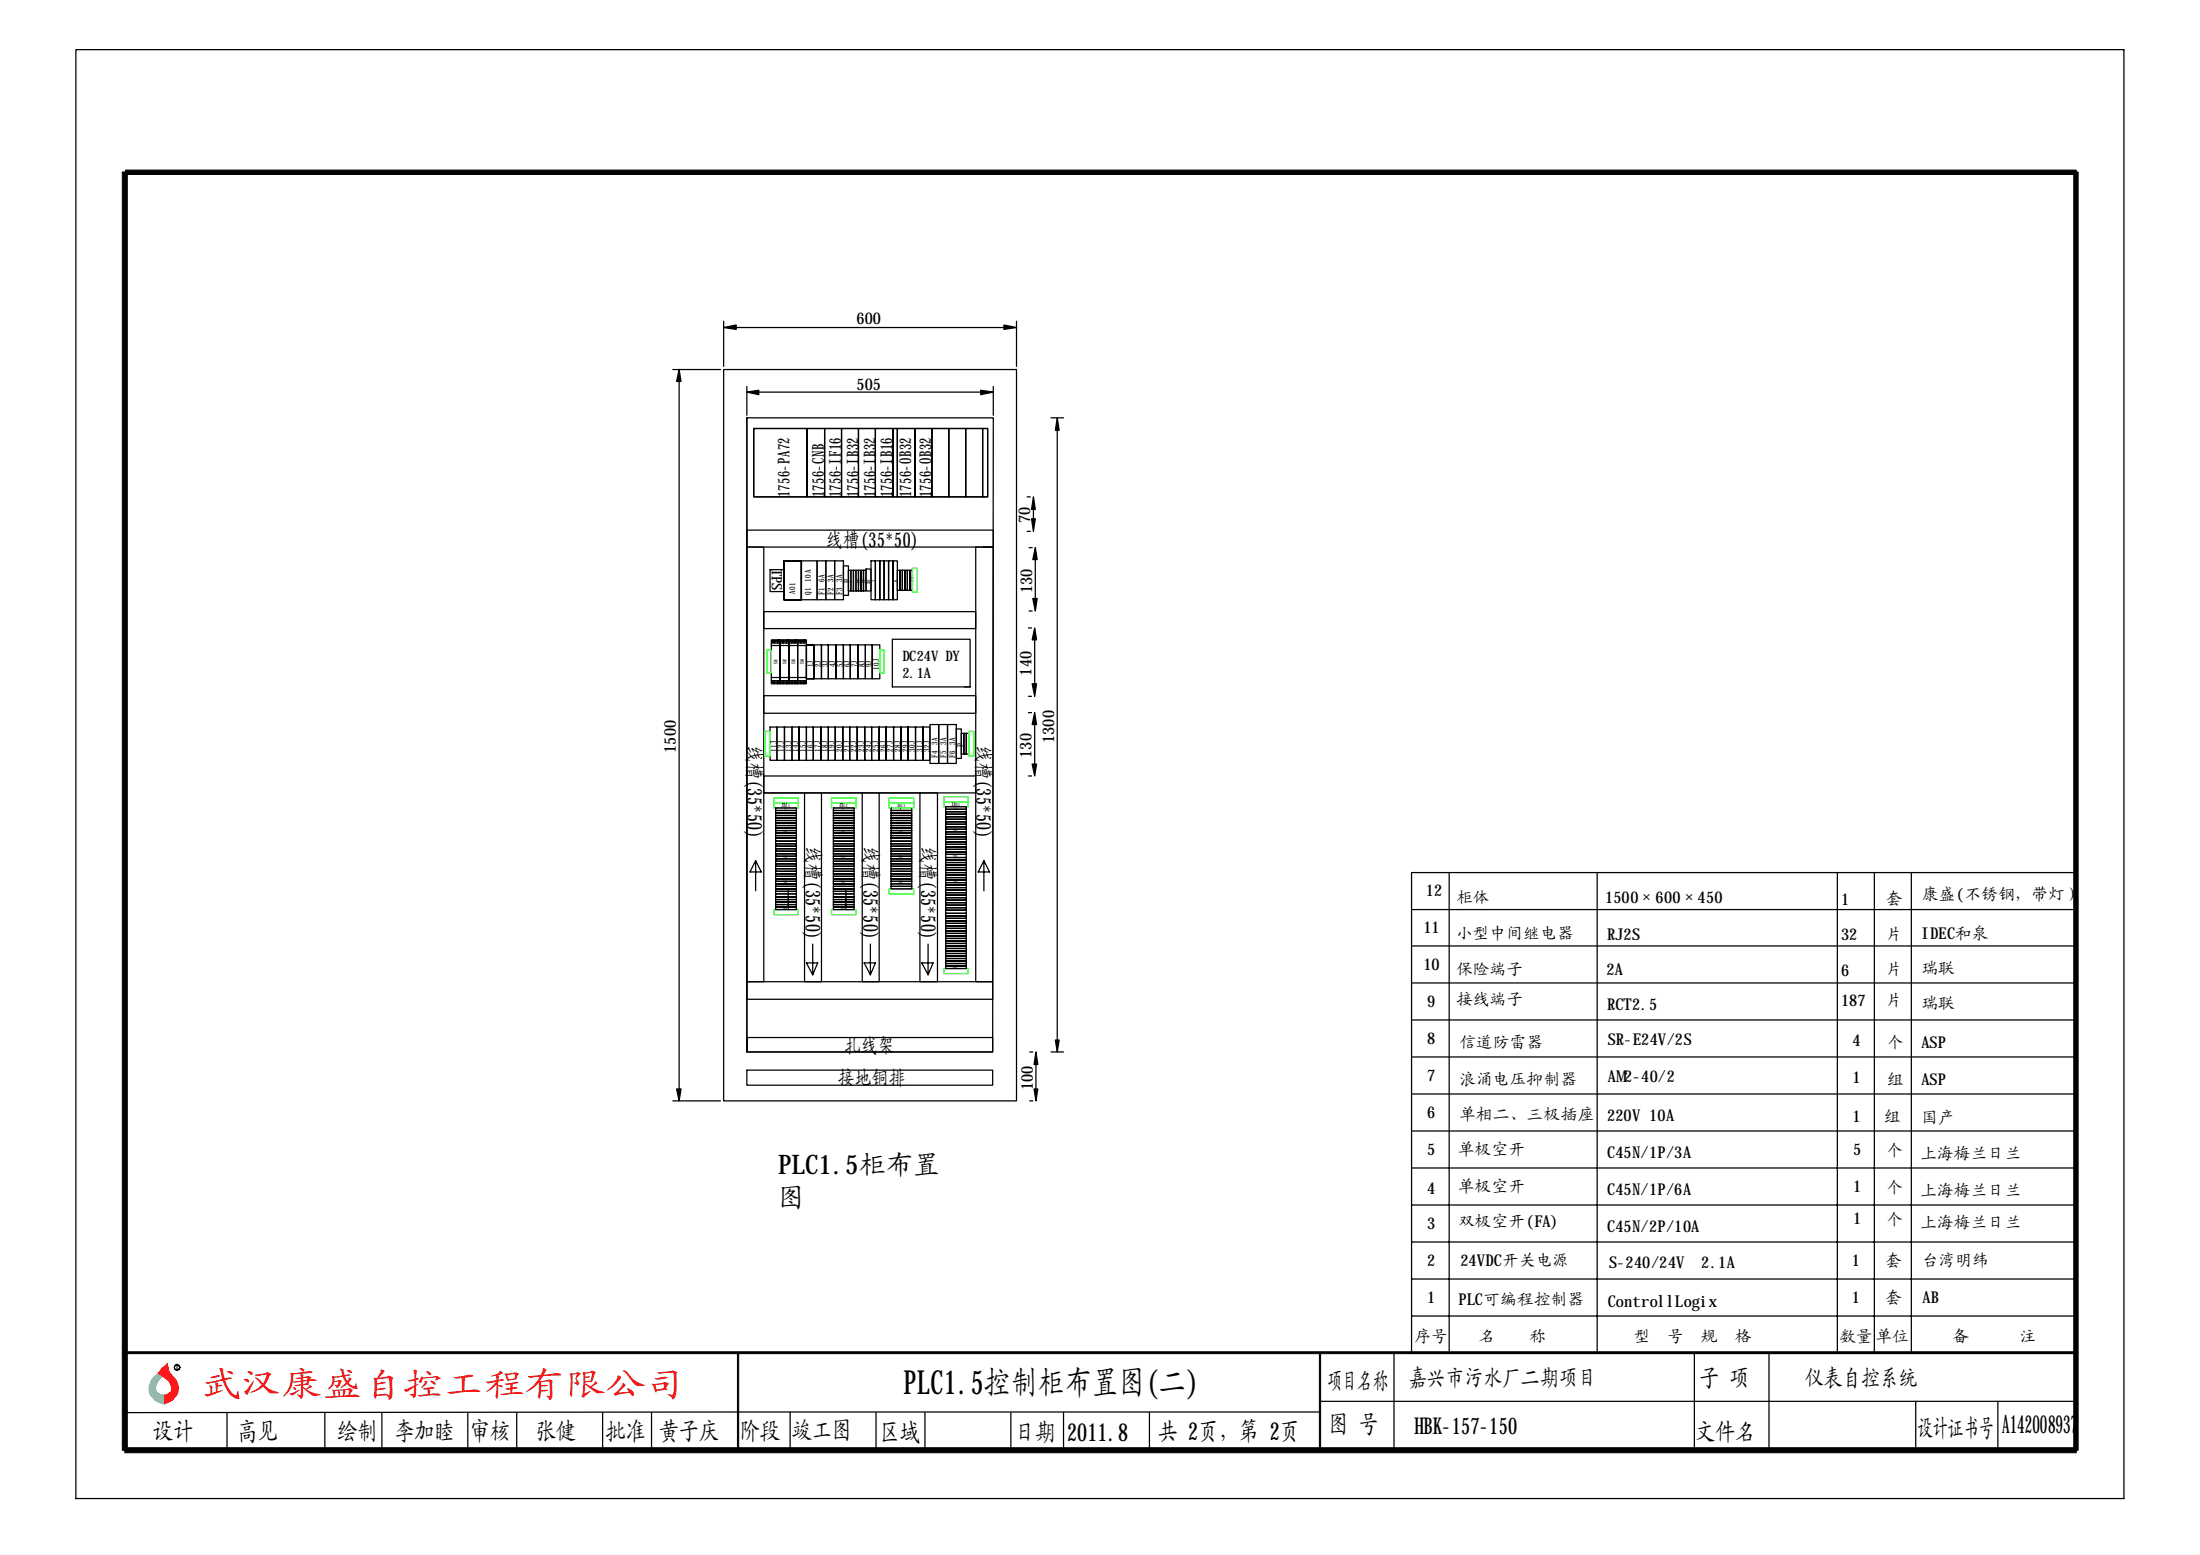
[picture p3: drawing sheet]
<svg xmlns="http://www.w3.org/2000/svg" width="297mm" height="210mm" viewBox="0 0 297 210" stroke-linecap="round" stroke-linejoin="round" font-family="sans-serif">
<g fill="none" stroke="#000" stroke-width=".17">
<path d="M10.2 6.7h276.6v195.6h-276.6zM90.8 49.9h6.5M91.7 51.5v95.5M97.7 49.9h39.5v98.7h-39.5zM97.7 43.4v6.1M99.4 44.2h36.2M100.8 56.4h33.3l-.1 85.6h-33.2zM100.8 52.2v3.9M100.8 56.4v85.6M101.8 57.8h31.5v9.3h-31.5zM101.8 57.8h7.2v9.3h-7.2zM102.4 52.9h30"/>
<path d="M109 57.8h2.3v9.3h-2.3zM111.3 57.8h2.3v9.3h-2.3zM113.6 57.8h2.3v9.3h-2.3zM115.9 57.8h2.3v9.3h-2.3zM118.2 57.8h2.4v9.3h-2.4zM120.6 57.8h.6v9.3h-.6zM121.2 57.8h2.3v9.3h-2.3zM123.5 57.8h2.3v9.3h-2.3zM125.8 57.8h2.3v9.3h-2.3zM128.1 57.8h2.3v9.3h-2.3zM130.4 57.8h2.3v9.3h-2.3zM132.7 57.8h.6v9.3h-.6z"/>
<path d="M134.1 52.2v3.9M137.2 43.4v6.1M141.9 56.4h1.7M142.7 58.1v82.3M100.8 71.6h33.3v2.2h-33.3zM100.8 73.8h2.3v58.7h-2.3zM104 76.9h1.8v3h-1.8zM105.8 75.7h2.4v5.3h-2.4v-5.3h2.4v5.3h-2.4v-5.3h2.4v5.3h-2.4zM108.2 75.7h2.1v5.3h-2.1zM110.3 75.7h1.2v5.3h-1.2zM111.5 75.7h1.2v5.3h-1.2zM112.7 75.7h1.2v5.3h-1.2z"/>
<path d="M113.9 76.4h.7v4h-.7zM114.6 77h.3v2.8h-.3zM114.9 77h.3v2.8h-.3zM115.2 77h.4v2.8h-.4zM115.6 77h.3v2.8h-.3zM115.9 77h.3v2.8h-.3zM116.2 77h.4v2.8h-.4zM116.6 77h.3v2.8h-.3zM116.9 76.8h.7v3h-.7zM117.6 75.7h.6v5.3h-.6zM118.2 75.7h.6v5.3h-.6zM118.8 75.7h.6v5.3h-.6z"/>
<path d="M119.4 75.7h.6v5.3h-.6zM120 75.7h.6v5.3h-.6zM120.6 75.7h.6v5.3h-.6zM121.2 77h.3v2.7h-.3zM121.5 77h.3v2.7h-.3zM121.8 77h.4v2.7h-.4zM122.2 77h.3v2.7h-.3zM122.5 77h.4v2.7h-.4zM122.9 77h.3v2.7h-.3zM131.7 73.8h2.4l-.1 58.7h-2.3zM132.8 73.8h1.3M138.7 67.1h.4"/>
<path d="M138.7 71.7h.4M138.9 73.9h.5M139.5 68.8v1.2M139.8 75.5v5.3M103.1 82.6h28.6v2.3h-28.6zM103.1 93.9h28.6v2.4h-28.6zM104 98.1h.9v4.5h-.9zM104.1 86.4h.5v.4v-.4h.4v.4v-.4h.3v5.9h-.3v-.4v.4h-.4v-.4v.4h-.5zM104.1 86.8h4.8M104.1 91.5h4.8M104.1 87.1h4.8M104.1 91.9h4.8"/>
<path d="M104.3 92l.1 .1zM104.3 86.5h.1v.1h-.1zM104.7 92l.1 .1zM104.7 86.5h.1v.1h-.1zM104.9 98.1h1v4.5h-1zM105.1 92h.1v.1h-.1zM105.1 86.5h.1v.1h-.1zM105.3 86.4h.4v.4v-.4h.5v.4v-.4h.3v5.9h-.3v-.4v.4h-.5v-.4v.4h-.4zM105.5 92l.1 .1zM105.5 86.5h.1v.1h-.1zM105.9 92l.1 .1zM105.9 86.5h.1v.1h-.1z"/>
<path d="M105.9 98.1h1v4.5h-1zM106.3 92h.1v.1h-.1zM106.3 86.5h.1v.1h-.1zM106.5 86.4h.4v.4v-.4h.5v.4v-.4h.3v5.9h-.3v-.4v.4h-.5v-.4v.4h-.4zM106.7 92l.1 .1zM106.7 86.5h.1v.1h-.1zM106.9 98.1h1v4.5h-1zM107.1 92l.1 .1zM107.1 86.5h.1v.1h-.1zM107.4 92h.2v.1h-.2zM107.4 86.5h.2v.1h-.2zM107.7 86.4h.4v.4v-.4h.4v.4v-.4h.4v5.9h-.4v-.4v.4h-.4v-.4v.4h-.4z"/>
<path d="M107.9 98.1h1v4.5h-1zM107.9 92v.1zM107.9 86.5v.1zM108.3 92l.1 .1zM108.3 86.5h.1v.1h-.1zM108.6 92h.2v.1h-.2zM108.6 86.5h.2v.1h-.2zM108.9 98.1h.9v4.5h-.9zM108.9 87.1h1v4.5h-1v-4.5h1v4.5h-1zM109.8 98.1h1v4.5h-1zM109.9 87.1h1v4.5h-1zM110.8 98.1h1v4.5h-1z"/>
<path d="M110.9 87.1h.9v4.5h-.9zM111.8 98.1h1v4.5h-1zM111.8 87.1h1.1v4.5h-1.1zM112.8 98.1h1v4.5h-1zM112.9 87.1h1v4.5h-1zM113.8 98.1h.9v4.5h-.9zM113.9 87.1h.9v4.5h-.9zM114.7 98.1h1v4.5h-1zM114.8 87.1h1v4.5h-1zM115.7 98.1h1.1v4.5h-1.1zM115.8 87.1h1v4.5h-1zM116.8 98.1h.9v4.5h-.9z"/>
<path d="M116.8 87.1h1v4.5h-1zM117.7 98.1h1v4.5h-1zM117.8 87.1h1v4.5h-1zM118.7 98.1h.9v4.5h-.9zM119.6 98.1h1v4.5h-1zM120.5 86.3h10.5v6.4h-10.5zM120.6 98.1h1.1v4.5h-1.1zM121.7 98.1h.9v4.5h-.9zM122.6 98.1h1v4.5h-1zM123.6 98.1h1v4.5h-1zM124.6 98.1h1v4.5h-1zM125.6 97.8h1.1v5.3h-1.1z"/>
<path d="M126.7 97.8h1.2v5.3h-1.2zM127.9 97.8h1.2v5.3h-1.2zM129.1 98.4h.7v4h-.7zM129.8 99h.3v2.8h-.3zM130.1 99h.4v2.8h-.4zM130.2 92.7h.9M130.5 99h.3v2.8h-.3zM138.9 96.2h.4M138.9 84.8h.4M138.9 94h.4M138.9 82.5h.5M139.7 86.4v5.9"/>
<path d="M139.7 97.8v5.3M102 116.2l.8 1.5h-1.5zM102 116.2v4M103.1 104.7h28.6v2.3h-28.6zM103.1 107h5.5M104.7 109.1h2.8v.3h-2.8zM104.7 109.4h2.8v.3h-2.8zM104.7 109.7h2.8v.4h-2.8zM104.7 110.1h2.8v.3h-2.8zM104.7 110.4h2.8v.4h-2.8zM104.7 110.8h2.8v.3h-2.8zM104.7 111.1h2.8v.3h-2.8z"/>
<path d="M104.7 111.4h2.8v.4h-2.8zM104.7 111.8h2.8v.3h-2.8zM104.7 112.1h2.8v.4h-2.8zM104.7 112.5h2.8v.3h-2.8zM104.7 112.8h2.8v.3h-2.8zM104.7 113.1h2.8v.5h-2.8zM104.7 113.6h2.8v.3h-2.8zM104.7 113.9h2.8v.3h-2.8zM104.7 114.2h2.8v.4h-2.8zM104.7 114.6h2.8v.3h-2.8zM104.7 114.9h2.8v.3h-2.8zM104.7 115.2h2.8v.4h-2.8z"/>
<path d="M104.7 115.6h2.8v.3h-2.8zM104.7 115.9h2.8v.4h-2.8zM104.7 116.3h2.8v.3h-2.8zM104.7 116.6h2.8v.3h-2.8zM104.7 116.9h2.8v.4h-2.8zM104.7 117.3h2.8v.3h-2.8zM104.7 117.6h2.8v.4h-2.8zM104.7 118h2.8v.3h-2.8zM104.7 118.3h2.8v.3h-2.8zM104.7 118.6h2.8v.4h-2.8zM104.7 119h2.8v.3h-2.8zM104.7 119.3h2.8v.3h-2.8z"/>
<path d="M104.7 119.6h2.8v.4h-2.8zM104.7 120h2.8v.3h-2.8zM108.6 107h2.3v25.5h-2.3zM110.9 107h5.5M112.5 109.1h2.8v.3h-2.8zM112.5 109.4h2.8v.3h-2.8zM112.5 109.7h2.8v.4h-2.8zM112.5 110.1h2.8v.3h-2.8zM112.5 110.4h2.8v.4h-2.8zM112.5 110.8h2.8v.3h-2.8zM112.5 111.1h2.8v.3h-2.8zM112.5 111.4h2.8v.4h-2.8z"/>
<path d="M112.5 111.8h2.8v.3h-2.8zM112.5 112.1h2.8v.4h-2.8zM112.5 112.5h2.8v.3h-2.8zM112.5 112.8h2.8v.3h-2.8zM112.5 113.1h2.8v.5h-2.8zM112.5 113.6h2.8v.3h-2.8zM112.5 113.9h2.8v.3h-2.8zM112.5 114.2h2.8v.4h-2.8zM112.5 114.6h2.8v.3h-2.8zM112.5 114.9h2.8v.3h-2.8zM112.5 115.2h2.8v.4h-2.8zM112.5 115.6h2.8v.3h-2.8z"/>
<path d="M112.5 115.9h2.8v.4h-2.8zM112.5 116.3h2.8v.3h-2.8zM112.5 116.6h2.8v.3h-2.8zM112.5 116.9h2.8v.4h-2.8zM112.5 117.3h2.8v.3h-2.8zM112.5 117.6h2.8v.4h-2.8zM112.5 118h2.8v.3h-2.8zM112.5 118.3h2.8v.3h-2.8zM112.5 118.6h2.8v.4h-2.8zM112.5 119h2.8v.3h-2.8zM112.5 119.3h2.8v.3h-2.8zM112.5 119.6h2.8v.4h-2.8z"/>
<path d="M112.5 120h2.8v.3h-2.8zM116.4 107h2.3v25.5h-2.3zM118.7 107h5.5M120.3 109.1h2.8v.3h-2.8zM120.3 109.4h2.8v.3h-2.8zM120.3 109.7h2.8v.4h-2.8zM120.3 110.1h2.8v.3h-2.8zM120.3 110.4h2.8v.4h-2.8zM120.3 110.8h2.8v.3h-2.8zM120.3 111.1h2.8v.3h-2.8zM120.3 111.4h2.8v.4h-2.8zM120.3 111.8h2.8v.3h-2.8z"/>
<path d="M120.3 112.1h2.8v.4h-2.8zM120.3 112.5h2.8v.3h-2.8zM120.3 112.8h2.8v.3h-2.8zM120.3 113.1h2.8v.5h-2.8zM120.3 113.6h2.8v.3h-2.8zM120.3 113.9h2.8v.3h-2.8zM120.3 114.2h2.8v.4h-2.8zM120.3 114.6h2.8v.3h-2.8zM120.3 114.9h2.8v.3h-2.8zM120.3 115.2h2.8v.4h-2.8zM120.3 115.6h2.8v.3h-2.8zM120.3 115.9h2.8v.4h-2.8z"/>
<path d="M120.3 116.3h2.8v.3h-2.8zM120.3 116.6h2.8v.3h-2.8zM120.3 116.9h2.8v.4h-2.8zM120.3 117.3h2.8v.3h-2.8zM120.3 117.6h2.8v.4h-2.8zM120.3 118h2.8v.3h-2.8zM120.3 118.3h2.8v.3h-2.8zM120.3 118.6h2.8v.4h-2.8zM120.3 119h2.8v.3h-2.8zM120.3 119.3h2.8v.3h-2.8zM120.3 119.6h2.8v.4h-2.8zM124.2 107h2.4v25.5h-2.4z"/>
<path d="M127.7 108.9h2.8v.3h-2.8zM127.7 109.2h2.8v.4h-2.8zM127.7 109.6h2.8v.3h-2.8zM127.7 109.9h2.8v.4h-2.8zM127.7 110.3h2.8v.3h-2.8zM127.7 110.6h2.8v.3h-2.8zM127.7 110.9h2.8v.4h-2.8zM127.7 111.3h2.8v.3h-2.8zM127.7 111.6h2.8v.3h-2.8zM127.7 111.9h2.8v.4h-2.8zM127.7 112.3h2.8v.3h-2.8zM127.7 112.6h2.8v.4h-2.8z"/>
<path d="M127.7 113h2.8v.3h-2.8zM127.7 113.3h2.8v.3h-2.8zM127.7 113.6h2.8v.4h-2.8zM127.7 114h2.8v.3h-2.8zM127.7 114.3h2.8v.4h-2.8zM127.7 114.7h2.8v.3h-2.8zM127.7 115h2.8v.3h-2.8zM127.7 115.3h2.8v.5h-2.8zM127.7 115.8h2.8v.3h-2.8zM127.7 116.1h2.8v.3h-2.8zM127.7 116.4h2.8v.4h-2.8zM127.7 116.8h2.8v.3h-2.8z"/>
<path d="M127.7 117.1h2.8v.3h-2.8zM127.7 117.4h2.8v.4h-2.8zM127.7 117.8h2.8v.3h-2.8zM127.7 118.1h2.8v.4h-2.8zM127.7 118.5h2.8v.3h-2.8zM127.7 118.8h2.8v.3h-2.8zM127.7 119.1h2.8v.4h-2.8zM127.7 119.5h2.8v.3h-2.8zM127.7 119.8h2.8v.4h-2.8zM132.8 116.2l.8 1.5h-1.5zM132.8 116.2v4M138.9 104.7h.4"/>
<path d="M195.7 117.8v64.8M215.6 117.8v64.8M248.1 117.8v64.8M253.1 117.8v64.8M258.1 117.8v64.8M280.3 117.8h-89.7v64.8h89.7M100.8 132.5h33.2v2.4h-33.2zM104.7 120.3h2.8v.4h-2.8zM104.7 120.7h2.8v.4h-2.8zM104.7 121.1h2.8v.3h-2.8zM104.7 121.4h2.8v.4h-2.8zM104.7 121.8h2.8v.3h-2.8z"/>
<path d="M104.7 122.1h2.8v.3h-2.8zM104.7 122.4h2.8v.4h-2.8zM106.4 120.2v2.4M108.9 130h1.5l-.7 1.6zM109.7 127.4v4.2M112.5 120.3h2.8v.4h-2.8zM112.5 120.7h2.8v.4h-2.8zM112.5 121.1h2.8v.3h-2.8zM112.5 121.4h2.8v.4h-2.8zM112.5 121.8h2.8v.3h-2.8zM112.5 122.1h2.8v.3h-2.8zM112.5 122.4h2.8v.4h-2.8z"/>
<path d="M114.2 120.2v2.4M116.7 130h1.5l-.7 1.6zM117.5 127.4v4.2M124.5 130h1.5l-.7 1.6zM125.3 127.4v4.2M127.7 120.2h2.8v.3h-2.8zM127.7 120.5h2.8v.3h-2.8zM127.7 120.8h2.8v.4h-2.8zM127.7 121.2h2.8v.3h-2.8zM127.7 121.5h2.8v.3h-2.8zM127.7 121.8h2.8v.4h-2.8zM127.7 122.2h2.8v.3h-2.8z"/>
<path d="M127.7 122.5h2.8v.4h-2.8zM127.7 122.9h2.8v.4h-2.8zM127.7 123.3h2.8v.3h-2.8zM127.7 123.6h2.8v.4h-2.8zM127.7 124h2.8v.3h-2.8zM127.7 124.3h2.8v.3h-2.8zM127.7 124.6h2.8v.4h-2.8zM127.7 125h2.8v.3h-2.8zM127.7 125.3h2.8v.4h-2.8zM127.7 125.7h2.8v.3h-2.8zM127.7 126h2.8v.3h-2.8zM127.7 126.3h2.8v.4h-2.8z"/>
<path d="M127.7 126.7h2.8v.3h-2.8zM127.7 127h2.8v.4h-2.8zM127.7 127.4h2.8v.3h-2.8zM127.7 127.7h2.8v.3h-2.8zM127.7 128h2.8v.4h-2.8zM127.7 128.4h2.8v.3h-2.8zM127.7 128.7h2.8v.3h-2.8zM127.7 129h2.8v.4h-2.8zM127.7 129.4h2.8v.3h-2.8zM127.7 129.7h2.8v.4h-2.8zM127.7 130.1h2.8v.3h-2.8zM127.7 130.4h2.8v.3h-2.8z"/>
<path d="M190.6 122.8h89.7M190.6 127.7h89.7M190.6 132.7h89.7M190.6 137.7h89.7M90.8 148.6h6.5M100.8 144.5h33.2v2h-33.2zM100.8 140.1h33.2v1.9h-33.2zM139 148.6h.4M139 142h.4M139.9 143.7v3.3M141.9 142h1.7M190.6 157.7h89.7"/>
<path d="M190.6 142.7h89.7M190.6 147.7h89.7M190.6 152.7h89.7M190.6 162.7h89.7M190.6 167.7h89.7M190.6 172.6h89.7M190.6 177.6h89.7M23.6 184.3l.3-.1 .4 .4-.2 .2-.2 .1-.3-.1-.1-.2zM30.6 190.7v5.1M43.9 190.7v5.1M51.6 190.7v5.1M63.2 190.7v5.1"/>
<path d="M69.8 190.7v5.1M81.4 190.7v5.1M88 190.7v5.1M106.7 190.6v5.2M118.3 190.7v5.1M124.9 190.7v5.1M136.5 190.7v5.1M143.6 190.7v5.1M155.2 190.7v5.1M178.2 190.6l-161.2 .1M178.3 189.2h102.1M188.2 182.6v13.2"/>
<path d="M228.8 182.6v13.2M238.8 182.6v13.2M258.7 189.2v6.6M269.7 189.2v6.6"/>
</g>
<g fill="#000" stroke="#000" stroke-width=".14">
<path d="M23.6 184.3l-.1 .3zM23.5 184.6l.1 .2z"/>
<path d="M16.9 23h263.4v.6h-263.4z" fill-rule="evenodd"/>
<path d="M16.5 23.2h.7v172.6h-.7z" fill-rule="evenodd"/>
<path d="M16.8 195.4h263.5v.7h-263.5z" fill-rule="evenodd"/>
<path d="M17 182.5h263.4v.2h-263.4z" fill-rule="evenodd"/>
<path d="M23.6 184.3l.3-.1z" fill-rule="evenodd"/>
<path d="M23.9 184.2l.3 .1-.3-.1z" fill-rule="evenodd"/>
<path d="M23.6 184.8l.3 .1v.1z" fill-rule="evenodd"/>
<path d="M24.1 184.3h.1l.1 .3z" fill-rule="evenodd"/>
<path d="M23.9 184.9l.3-.1-.3 .2z" fill-rule="evenodd"/>
<path d="M24.3 184.6l-.1 .2h-.1z" fill-rule="evenodd"/>
<path d="M99.6 182.6h.1v13.2h-.1z" fill-rule="evenodd"/>
<path d="M178.1 182.6h.2v13.2h-.2z" fill-rule="evenodd"/>
<path d="M280 23.2h.6v172.6h-.6z" fill-rule="evenodd"/>
</g>
<path d="M21.9 184.7l.7-.6a2.37 2.37 0 0 0 .3 1.3 2.19 2.19 0 0 1 1.1 2.3 2.19 2.19 0 0 1-1.8 1.8v-1.2l.4-.1a.86 .86 0 0 0 .4-1.4 4.4 4.4 0 0 0-1.7-1.5z" fill-rule="evenodd" fill="#f00" stroke="#f00" stroke-width=".17"/>
<path d="M20.8 185.9l.5-.4 .5 .4a1.75 1.75 0 0 0-.7 2l.2 .2a.6 .6 0 0 0 .7 .2v1.2a2.25 2.25 0 0 1-1.8-1.9 2.7 2.7 0 0 1 .6-1.7z" fill-rule="evenodd" fill="#00bfff" stroke="#00bfff" stroke-width=".17"/>
<g fill="#000" stroke="#000" stroke-width=".17">
<path d="M91.7 49.9l.2 1.6h-.5z" fill-rule="evenodd"/>
<path d="M97.7 44.2l1.7-.3v.6z" fill-rule="evenodd"/>
<path d="M100.8 52.9l1.6-.2v.6z" fill-rule="evenodd"/>
<path d="M132.4 52.7l1.7 .2-1.7 .4z" fill-rule="evenodd"/>
<path d="M135.6 43.9l1.6 .3-1.6 .3z" fill-rule="evenodd"/>
<path d="M142.7 56.4l.3 1.7h-.5z" fill-rule="evenodd"/>
<path d="M139.5 67.1l.3 1.7h-.5z" fill-rule="evenodd"/>
<path d="M139.3 70h.5l-.3 1.7z" fill-rule="evenodd"/>
<path d="M139.8 73.9l.2 1.6h-.6z" fill-rule="evenodd"/>
<path d="M139.7 96.2l.3 1.6h-.6z" fill-rule="evenodd"/>
<path d="M139.7 84.8l.3 1.6h-.6z" fill-rule="evenodd"/>
<path d="M139.4 92.3h.6l-.3 1.7z" fill-rule="evenodd"/>
<path d="M139.4 80.8h.6l-.2 1.7z" fill-rule="evenodd"/>
<path d="M139.4 103.1h.6l-.3 1.6z" fill-rule="evenodd"/>
<path d="M91.4 147h.5l-.2 1.6z" fill-rule="evenodd"/>
<path d="M139.9 142l.2 1.7h-.5z" fill-rule="evenodd"/>
<path d="M139.6 147h.5l-.2 1.6z" fill-rule="evenodd"/>
<path d="M142.5 140.4h.5l-.3 1.6z" fill-rule="evenodd"/>
</g>
<g fill="none" stroke="#0f0" stroke-width=".17">
<path d="M123.2 76.7h.7v3.2h-.7zM103.3 98.7h.7v3.3h-.7zM103.5 87.7h.6v3.2h-.6zM118.8 87.7h.6v3.2h-.6zM130.8 98.7h.7v3.3h-.7zM104.5 107.7h3.3v.7h-3.3zM104.5 108.4h3.3v.7h-3.3zM112.3 107.7h3.3v.7h-3.3zM112.3 108.4h3.3v.7h-3.3zM120.1 108.4h3.3v.7h-3.3zM120.1 107.7h3.3v.7h-3.3zM120.1 120h3.3v.7h-3.3z"/>
<path d="M127.4 107.5h3.3v.7h-3.3zM127.4 108.2h3.3v.7h-3.3zM104.5 122.8h3.3v.7h-3.3zM112.3 122.8h3.3v.7h-3.3zM127.4 130.7h3.3v.7h-3.3z"/>
</g>
<text font-size="4.5" fill="#f00" x="27.3" y="188.4">武汉康盛自控工程有限公司</text>
<text font-size="4.5" x="122" y="188.2">PLC1.5控制柜布置图(二)</text>
<g font-size="3.6">
<text x="105.1" y="158.5">PLC1.5柜布置</text>
<text x="105.1" y="162.9">图</text>
</g>
<g font-size="3.4">
<text x="179.2" y="187.6">项目名称</text>
<text x="229.4" y="187.2">子 项</text>
<text x="20.7" y="194.4">设计</text>
<text x="32.1" y="194.4">高见</text>
<text x="45.6" y="194.3">绘制</text>
<text x="53.3" y="194.3">李加睦</text>
<text x="63.5" y="194.4">审核</text>
<text x="72.4" y="194.4">张健</text>
<text x="81.8" y="194.4">批准</text>
<text x="89" y="194.4">黄子庆</text>
<text x="99.9" y="194.4">阶段</text>
<text x="106.9" y="194.2">竣工图</text>
<text x="118.8" y="194.5">区域</text>
<text x="137.1" y="194.5">日期</text>
<text x="144.1" y="194.5">2011.8</text>
<text x="156.4" y="194.4">共 2页，第 2页</text>
<text x="179.4" y="193.4">图 号</text>
<text x="228.9" y="194.5">文件名</text>
<text x="259" y="194">设计证书号</text>
<text x="270.3" y="193.5">A142008937</text>
</g>
<g font-size="3.1">
<text x="190.2" y="187.1">嘉兴市污水厂二期项目</text>
<text x="243.8" y="187.1">仪表自控系统</text>
<text x="190.9" y="193.6">HBK-157-150</text>
</g>
<g font-size="2.8">
<text x="111.6" y="73.8">线槽(35*50)</text>
<text x="100.9" y="100.7" transform="rotate(90 100.9 100.7)">线槽(35*50)</text>
<text x="131.8" y="100.7" transform="rotate(90 131.8 100.7)">线槽(35*50)</text>
<text x="108.8" y="114.4" transform="rotate(90 108.8 114.4)">线槽(35*50)</text>
<text x="116.6" y="114.4" transform="rotate(90 116.6 114.4)">线槽(35*50)</text>
<text x="124.4" y="114.4" transform="rotate(90 124.4 114.4)">线槽(35*50)</text>
<text x="114" y="142.1">扎线架</text>
<text x="113.2" y="146.4">接地铜排</text>
</g>
<g font-size="2.2">
<text x="115.7" y="43.8">600</text>
<text x="115.7" y="52.6">505</text>
<text x="106.6" y="67.2" transform="rotate(-90 106.6 67.2)">1756-PA72</text>
<text x="111.3" y="67.2" transform="rotate(-90 111.3 67.2)">1756-CNB</text>
<text x="113.5" y="67.2" transform="rotate(-90 113.5 67.2)">1756-IF16</text>
<text x="115.9" y="67.2" transform="rotate(-90 115.9 67.2)">1756-IB32</text>
<text x="118.2" y="67.2" transform="rotate(-90 118.2 67.2)">1756-IB32</text>
<text x="120.5" y="67.2" transform="rotate(-90 120.5 67.2)">1756-IB16</text>
<text x="123" y="67.2" transform="rotate(-90 123 67.2)">1756-OB32</text>
<text x="125.7" y="67.2" transform="rotate(-90 125.7 67.2)">1756-OB32</text>
<text x="139.1" y="70.6" transform="rotate(-90 139.1 70.6)">70</text>
<text x="139.4" y="80" transform="rotate(-90 139.4 80)">130</text>
<text x="139.3" y="91.2" transform="rotate(-90 139.3 91.2)">140</text>
<text x="91.3" y="101.6" transform="rotate(-90 91.3 101.6)">1500</text>
<text x="142.3" y="100.3" transform="rotate(-90 142.3 100.3)">1300</text>
<text x="139.3" y="102.3" transform="rotate(-90 139.3 102.3)">130</text>
<text x="192.2" y="126">11</text>
<text x="192.5" y="120.9">12</text>
<text x="196.7" y="121.9">柜体</text>
<text x="216.7" y="121.9">1500×600×450</text>
<text x="248.6" y="122.1">1</text>
<text x="254.7" y="122">套</text>
<text x="259.6" y="121.5">康盛(不锈钢，带灯）</text>
<text x="192.2" y="131">10</text>
<text x="196.7" y="131.6">保险端子</text>
<text x="196.7" y="126.8">小型中间继电器</text>
<text x="216.9" y="131.6">2A</text>
<text x="217" y="126.9">RJ2S</text>
<text x="248.6" y="131.8">6</text>
<text x="248.6" y="126.9">32</text>
<text x="254.7" y="131.7">片</text>
<text x="254.7" y="126.8">片</text>
<text x="259.5" y="131.4">瑞联</text>
<text x="259.5" y="126.8">IDEC和泉</text>
<text x="192.7" y="135.9">9</text>
<text x="196.7" y="135.7">接线端子</text>
<text x="217" y="136.3">RCT2.5</text>
<text x="248.6" y="135.8">187</text>
<text x="254.7" y="135.7">片</text>
<text x="259.5" y="136.2">瑞联</text>
<text x="192.7" y="140.9">8</text>
<text x="197.1" y="141.4">信道防雷器</text>
<text x="217.1" y="141.1">SR-E24V/2S</text>
<text x="250.1" y="141.2">4</text>
<text x="254.8" y="141.5">个</text>
<text x="259.4" y="141.4">ASP</text>
<text x="139.4" y="147.2" transform="rotate(-90 139.4 147.2)">100</text>
<text x="192.7" y="145.9">7</text>
<text x="197.1" y="146.4">浪涌电压抑制器</text>
<text x="217.1" y="146.1">AM2-40/2</text>
<text x="250.1" y="146.2">1</text>
<text x="254.8" y="146.5">组</text>
<text x="259.4" y="146.4">ASP</text>
<text x="192.7" y="155.9">5</text>
<text x="192.7" y="150.9">6</text>
<text x="196.9" y="155.9">单极空开</text>
<text x="197.1" y="151.2">单相二、三极插座</text>
<text x="217" y="151.3">220V 10A</text>
<text x="250.1" y="151.5">1</text>
<text x="250.2" y="155.9">5</text>
<text x="254.4" y="151.5">组</text>
<text x="259.5" y="151.6">国产</text>
<text x="192.7" y="161.1">4</text>
<text x="196.9" y="160.9">单极空开</text>
<text x="217" y="161.3">C45N/1P/6A</text>
<text x="217" y="156.3">C45N/1P/3A</text>
<text x="250.2" y="160.9">1</text>
<text x="254.8" y="161.1">个</text>
<text x="254.8" y="156.1">个</text>
<text x="259.3" y="161.4">上海梅兰日兰</text>
<text x="259.3" y="156.4">上海梅兰日兰</text>
<text x="192.7" y="165.9">3</text>
<text x="196.9" y="165.6">双极空开(FA)</text>
<text x="217" y="166.3">C45N/2P/10A</text>
<text x="250.2" y="165.2">1</text>
<text x="254.8" y="165.4">个</text>
<text x="259.3" y="165.7">上海梅兰日兰</text>
<text x="192.7" y="170.9">2</text>
<text x="197.2" y="170.9">24VDC开关电源</text>
<text x="217.3" y="171.2">S-240/24V</text>
<text x="229.7" y="171.2">2.1A</text>
<text x="250" y="171">1</text>
<text x="254.6" y="171">套</text>
<text x="259.6" y="170.9">台湾明纬</text>
<text x="192.7" y="175.9">1</text>
<text x="196.9" y="176.1">PLC可编程控制器</text>
<text x="217.1" y="176.5">ControllLogix</text>
<text x="250" y="175.9">1</text>
<text x="254.6" y="175.9">套</text>
<text x="259.6" y="175.9">AB</text>
<text x="191.1" y="181.1">序号</text>
<text x="199.7" y="181.1">名</text>
<text x="206.5" y="181.1">称</text>
<text x="220.6" y="181.1">型</text>
<text x="225.1" y="181.1">号</text>
<text x="229.7" y="181.1">规</text>
<text x="234.3" y="181.1">格</text>
<text x="248.4" y="181.1">数量</text>
<text x="253.3" y="181.1">单位</text>
<text x="263.7" y="181.1">备</text>
<text x="272.7" y="181.1">注</text>
</g>
<g font-size="1.9">
<text x="104.2" y="76.8" transform="rotate(90 104.2 76.8)">TPS</text>
<text x="121.8" y="89.3">DC24V DY</text>
<text x="121.8" y="91.5">2.1A</text>
</g>
<g font-size="1.1">
<text x="107.4" y="80.2" transform="rotate(-90 107.4 80.2)">A01</text>
<text x="109.5" y="80.3" transform="rotate(-90 109.5 80.3)">Q1 10A</text>
<text x="111.3" y="80.3" transform="rotate(-90 111.3 80.3)">F1 6A</text>
<text x="112.5" y="80.3" transform="rotate(-90 112.5 80.3)">F2 3A</text>
<text x="113.7" y="80.3" transform="rotate(-90 113.7 80.3)">F3 3A</text>
<text x="109.8" y="90.1" transform="rotate(-90 109.8 90.1)">1J</text>
<text x="110.8" y="90.1" transform="rotate(-90 110.8 90.1)">2J</text>
<text x="111.8" y="90.1" transform="rotate(-90 111.8 90.1)">3J</text>
<text x="112.8" y="90.1" transform="rotate(-90 112.8 90.1)">4J</text>
<text x="113.8" y="90.1" transform="rotate(-90 113.8 90.1)">5J</text>
<text x="114.7" y="90.1" transform="rotate(-90 114.7 90.1)">6J</text>
<text x="115.7" y="90.1" transform="rotate(-90 115.7 90.1)">7J</text>
<text x="116.8" y="90.1" transform="rotate(-90 116.8 90.1)">8J</text>
<text x="117.7" y="90.1" transform="rotate(-90 117.7 90.1)">9J</text>
<text x="118.7" y="90.4" transform="rotate(-90 118.7 90.4)">10J</text>
<text x="104.9" y="101.5" transform="rotate(-90 104.9 101.5)">11J</text>
<text x="105.8" y="101.5" transform="rotate(-90 105.8 101.5)">12J</text>
<text x="106.8" y="101.5" transform="rotate(-90 106.8 101.5)">13J</text>
<text x="107.8" y="101.5" transform="rotate(-90 107.8 101.5)">14J</text>
<text x="108.8" y="101.5" transform="rotate(-90 108.8 101.5)">15J</text>
<text x="109.8" y="101.5" transform="rotate(-90 109.8 101.5)">16J</text>
<text x="110.7" y="101.5" transform="rotate(-90 110.7 101.5)">17J</text>
<text x="111.8" y="101.5" transform="rotate(-90 111.8 101.5)">18J</text>
<text x="112.7" y="101.5" transform="rotate(-90 112.7 101.5)">19J</text>
<text x="113.7" y="101.5" transform="rotate(-90 113.7 101.5)">20J</text>
<text x="114.7" y="101.5" transform="rotate(-90 114.7 101.5)">21J</text>
<text x="115.7" y="101.5" transform="rotate(-90 115.7 101.5)">22J</text>
<text x="116.7" y="101.5" transform="rotate(-90 116.7 101.5)">23J</text>
<text x="117.6" y="101.5" transform="rotate(-90 117.6 101.5)">24J</text>
<text x="118.6" y="101.5" transform="rotate(-90 118.6 101.5)">25J</text>
<text x="119.6" y="101.5" transform="rotate(-90 119.6 101.5)">26J</text>
<text x="120.6" y="101.5" transform="rotate(-90 120.6 101.5)">27J</text>
<text x="121.6" y="101.5" transform="rotate(-90 121.6 101.5)">28J</text>
<text x="122.6" y="101.5" transform="rotate(-90 122.6 101.5)">29J</text>
<text x="123.5" y="101.5" transform="rotate(-90 123.5 101.5)">30J</text>
<text x="124.5" y="101.5" transform="rotate(-90 124.5 101.5)">31J</text>
<text x="125.6" y="101.5" transform="rotate(-90 125.6 101.5)">32J</text>
<text x="126.6" y="102.3" transform="rotate(-90 126.6 102.3)">F4 3A</text>
<text x="127.8" y="102.3" transform="rotate(-90 127.8 102.3)">F5 3A</text>
<text x="128.9" y="102.3" transform="rotate(-90 128.9 102.3)">F6 3A</text>
</g>
<g font-size=".8">
<text x="114.5" y="78.8" transform="rotate(-90 114.5 78.8)">XN</text>
<text x="115" y="78.8" transform="rotate(-90 115 78.8)">1</text>
<text x="116.2" y="78.8" transform="rotate(-90 116.2 78.8)">PE</text>
<text x="116.9" y="78.8" transform="rotate(-90 116.9 78.8)">PE</text>
<text x="117.5" y="78.8" transform="rotate(-90 117.5 78.8)">XD</text>
<text x="118.2" y="78.5" transform="rotate(-90 118.2 78.5)">1</text>
<text x="121.2" y="78.5" transform="rotate(-90 121.2 78.5)">6</text>
<text x="123.4" y="78.5" transform="rotate(-90 123.4 78.5)">12</text>
<text x="129.7" y="100.9" transform="rotate(-90 129.7 100.9)">XN</text>
<text x="130.2" y="100.9" transform="rotate(-90 130.2 100.9)">4</text>
</g>
<g font-size=".7">
<text x="105" y="89.7" transform="rotate(-90 105 89.7)">S01</text>
<text x="106.2" y="89.7" transform="rotate(-90 106.2 89.7)">S02</text>
<text x="107.4" y="89.7" transform="rotate(-90 107.4 89.7)">S03</text>
<text x="108.5" y="89.7" transform="rotate(-90 108.5 89.7)">S04</text>
<text x="105.6" y="109">XDI1</text>
<text x="105.7" y="112.5">10</text>
<text x="105.9" y="109.5">1</text>
<text x="113.4" y="109">XDI2</text>
<text x="113.5" y="112.5">10</text>
<text x="113.7" y="109.5">1</text>
<text x="121.2" y="109">XAI1</text>
<text x="121.3" y="112.5">10</text>
<text x="121.5" y="109.5">1</text>
<text x="128.5" y="108.8">XDO1</text>
<text x="128.7" y="112.4">10</text>
<text x="128.9" y="109.3">1</text>
<text x="105.7" y="116">20</text>
<text x="105.7" y="119.4">30</text>
<text x="113.5" y="116">20</text>
<text x="113.5" y="119.4">30</text>
<text x="121.3" y="116">20</text>
<text x="121.3" y="119.4">30</text>
<text x="128.7" y="119.2">30</text>
<text x="128.7" y="115.8">20</text>
<text x="105.7" y="122.9">40</text>
<text x="113.5" y="122.9">40</text>
<text x="128.7" y="130.8">64</text>
</g>
<text font-size=".6" x="23.8" y="184.8">R</text>
</svg>
